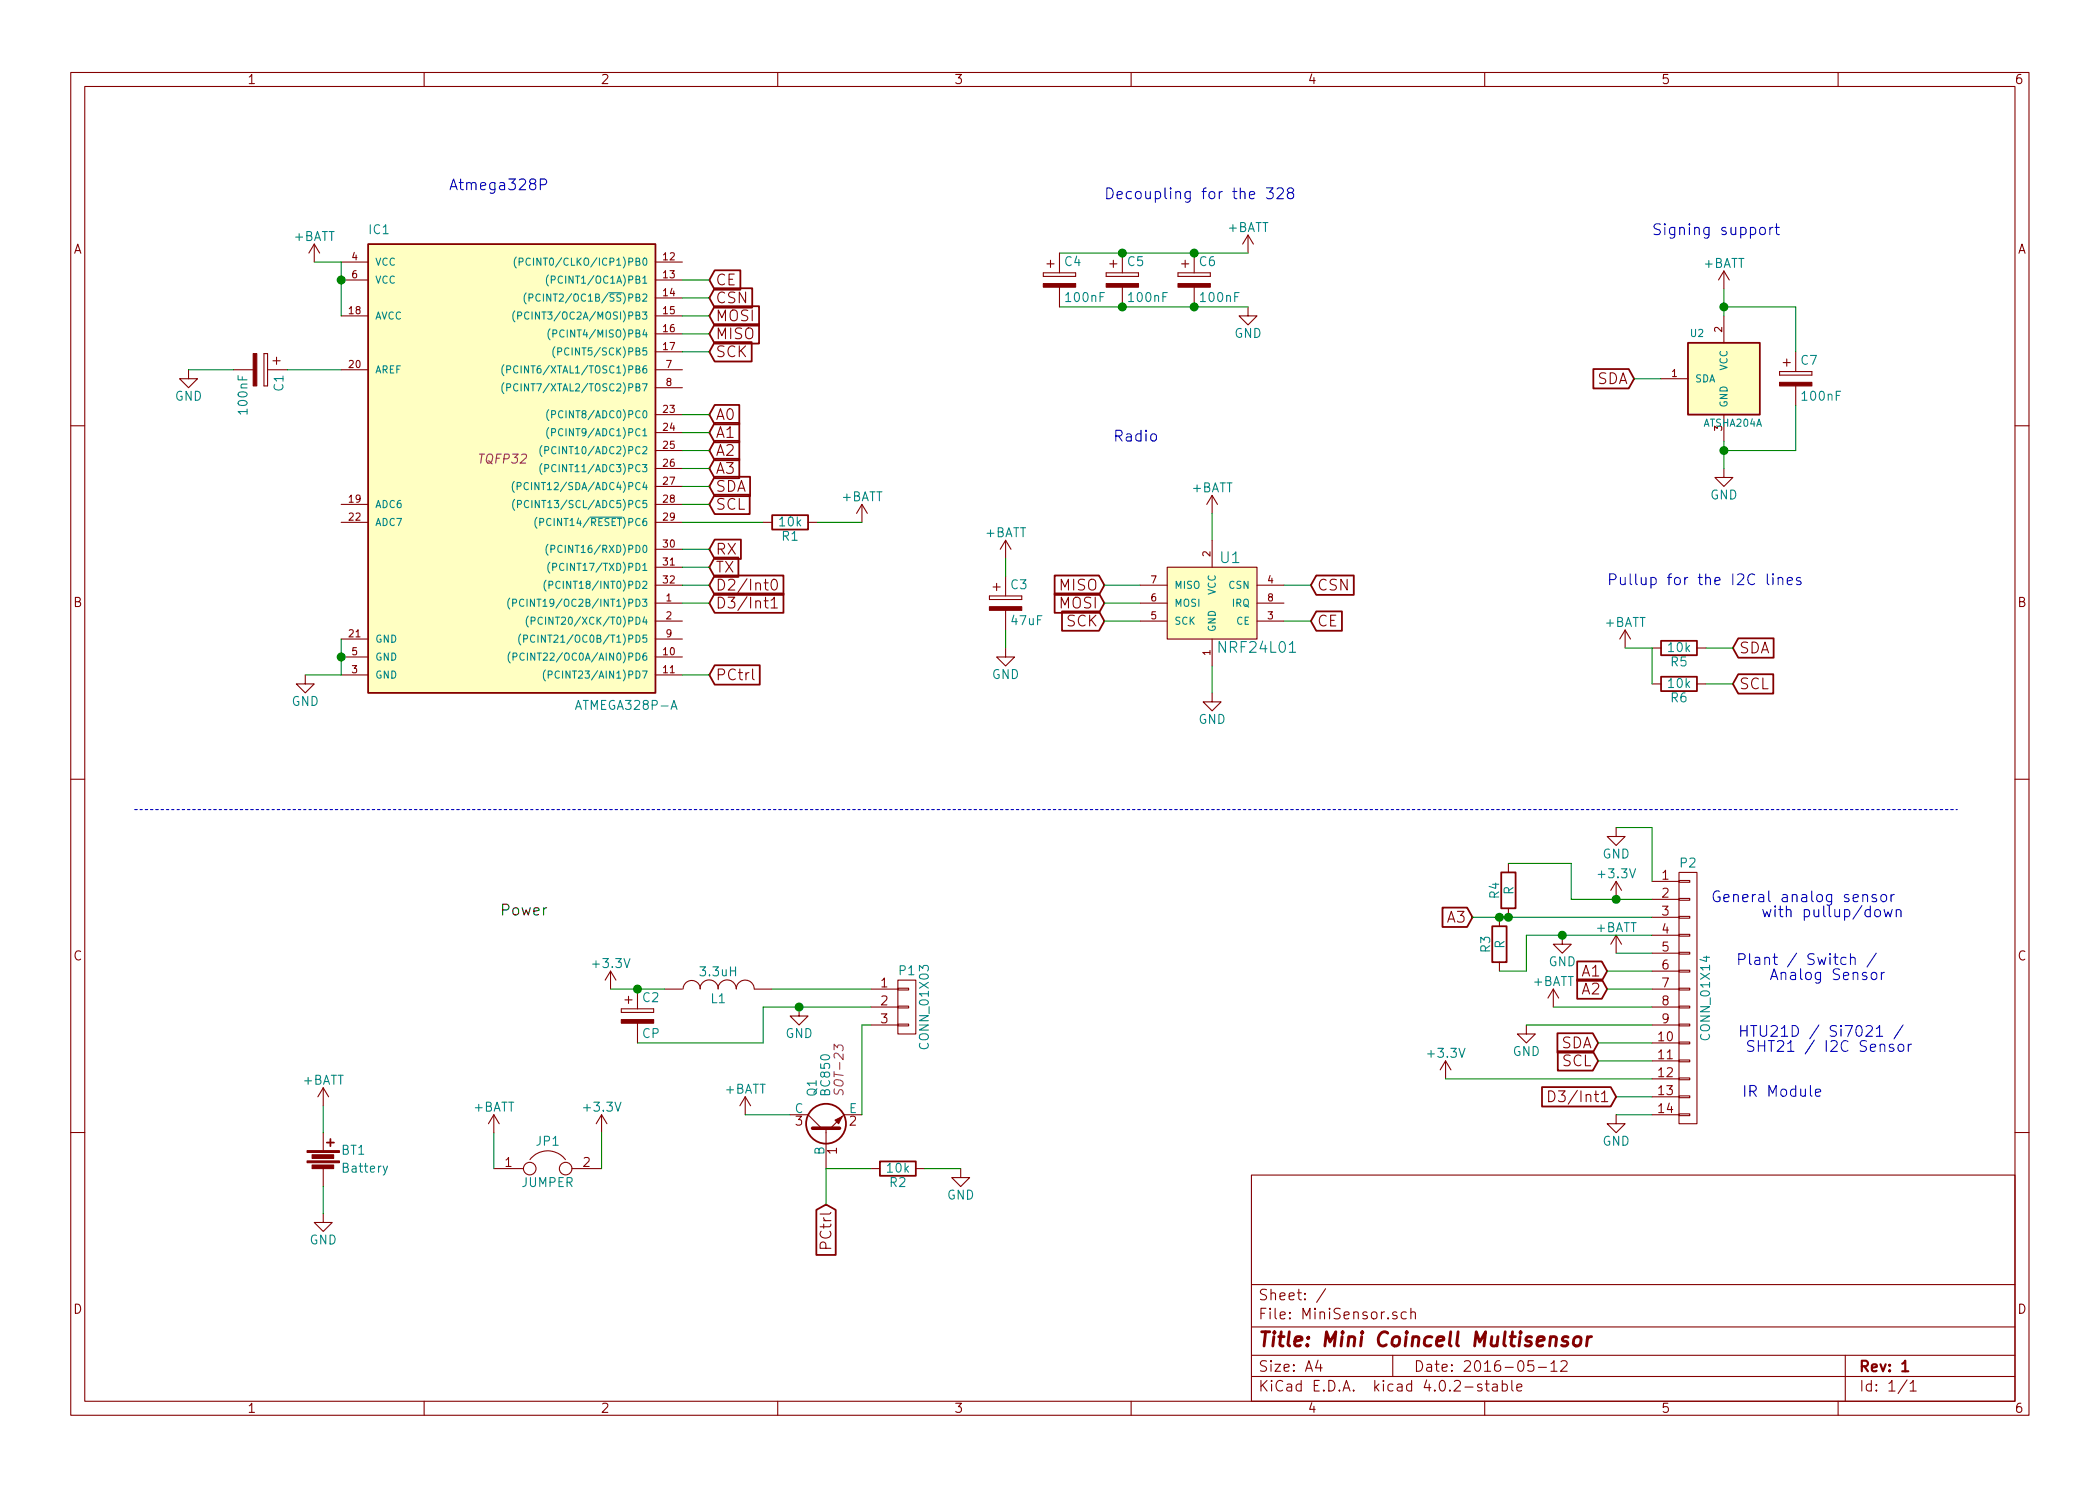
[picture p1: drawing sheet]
<svg xmlns="http://www.w3.org/2000/svg" width="297mm" height="210mm" viewBox="0 0 297 210" stroke-linecap="round" stroke-linejoin="round" font-family="sans-serif">
<g fill="none" stroke="#840000" stroke-width=".15">
<path d="M10 10.3h277v189.9h-277zM12 12.2h273v186.1h-273zM60 10.3v1.9M110 10.3v1.9M160 10.3v1.9M210 10.3v1.9M260 10.3v1.9M44.4 34.5l-.7 1.3M44.4 34.5v2.6M44.4 34.5l.8 1.3M48.3 37.1h3.8M48.3 39.6h3.8"/>
<path d="M92.7 37.1h3.8M92.7 39.6h3.8M147.6 38.6v.5zM147.6 39.1h4.5zM147.6 38.6h4.5zM148.1 37.3h1M148.6 36.8v1M149.9 35.8v2.8M152.1 38.6v.5zM156.5 38.6v.5zM156.5 39.1h4.5zM156.5 38.6h4.5z"/>
<path d="M157 37.3h1M157.5 36.8v1M158.7 35.8v2.8M161 38.6v.5zM166.6 38.6v.5zM166.6 39.1h4.6zM166.6 38.6h4.6zM167.1 37.3h1M167.6 36.8v1M168.9 35.8v2.8M171.2 38.6v.5zM176.5 33.3l-.7 1.2"/>
<path d="M176.5 33.3v2.5M176.5 33.3l.8 1.2M243.8 38.3v2.6M243.8 38.3l-.7 1.3M243.8 38.3l.8 1.3M26.7 52.3v1.3h1.2l-1.2 1.3-1.3-1.3h1.3M33 52.3h2.8M37.3 50h.5zM37.3 50v4.6zM37.3 54.6h.5zM37.8 50v4.6zM37.8 52.3h2.8"/>
<path d="M38.6 51h1M39.1 50.5v1.1M48.3 52.3h3.8M48.3 44.7h3.8M92.7 52.3h3.8M92.7 54.9h3.8M92.7 58.7h3.8M92.7 42.2h3.8M92.7 44.7h3.8M92.7 47.2h3.8M92.7 49.8h3.8M149.9 40.6v2.8"/>
<path d="M158.7 40.6v2.8M168.9 40.6v2.8M176.5 43.4v1.3h1.3l-1.3 1.3-1.2-1.3h1.2M234.9 53.6h3.9M243.8 44.7v3.8M243.8 58.7v3.8M251.7 52.6v.5zM251.7 53.1h4.6zM251.7 52.6h4.6zM252.2 51.3h1M252.7 50.8v1M254 49.8v2.8"/>
<path d="M254 54.6v2.8M256.3 52.6v.5zM10 60.2h2M48.3 73.9h3.8M48.3 71.4h3.8M92.7 77.7h3.8M92.7 73.9h3.8M92.7 61.2h3.8M92.7 63.7h3.8M92.7 66.3h3.8M92.7 68.8h3.8M92.7 71.4h3.8"/>
<path d="M107.9 73.9h1.3M114.3 73.9h1.3M121.9 71.4l-.7 1.2M121.9 71.4v2.5M121.9 71.4l.8 1.2M142.2 76.4v2.6M142.2 76.4l-.7 1.3M142.2 76.4l.8 1.3M171.4 70.1v2.5M171.4 76.4v3.9M171.4 70.1l-.7 1.3M171.4 70.1l.8 1.3"/>
<path d="M243.8 66.3v1.3h1.3l-1.3 1.2-1.2-1.2h1.2M285 60.2h2M43.2 95.5v1.3h1.2l-1.2 1.2-1.3-1.2h1.3M48.3 95.5h3.8M48.3 93h3.8M48.3 90.4h3.8M92.7 85.3h3.8M92.7 87.9h3.8M92.7 95.5h3.8M92.7 93h3.8M92.7 90.4h3.8M92.7 80.3h3.8"/>
<path d="M92.7 82.8h3.8M106.5 94.7v1.3l.2 .2M108.1 85h.6M108.3 84.5v1.3l.1 .1 .3 .1M109.1 84.9l.4-.4v1.5M109.1 86h.9M109.2 82.1a.36 .36 0 0 1 .4-.1 .36 .36 0 0 1 .3 .3 .77 .77 0 0 1-.5 1.2 .89 .89 0 0 1-.2-1.4zM140 84.3v.5zM140 84.8h4.5zM140 84.3h4.5zM140.5 83.1h1M141 82.5v1.1"/>
<path d="M142.2 91.7v1.3h1.3l-1.3 1.2-1.2-1.2h1.2M142.2 81.5v2.8M142.2 86.4v2.7M144.5 84.3v.5zM161.3 85.3h3.8M161.3 87.9h3.8M161.3 82.8h3.8M165.1 80.3h12.7v10.1h-12.7zM171.4 98v1.3h1.3l-1.3 1.3-1.2-1.3h1.2M171.4 90.4v3.8M177.8 85.3h3.8M177.8 87.9h3.8"/>
<path d="M177.8 82.8h3.8M229.9 89.1l-.8 1.3M229.9 89.1v2.6M229.9 89.1l.7 1.3M233.7 91.7h1.2M233.7 96.8h1.2M240 91.7h1.3M240 96.8h1.3M10 110.3h2M228.6 117.1v1.3h1.3l-1.3 1.2-1.3-1.2h1.3M285 110.3h2M86.4 137.4l-.8 1.3"/>
<path d="M86.4 137.4v2.5M86.4 137.4l.7 1.3M90.2 139.9v2.8M94 139.9h2.5M96.6 139.9a1.22 1.22 0 0 1 1.2-1.2 1.22 1.22 0 0 1 1.3 1.2M99 139.9a1.3 1.3 0 0 1 1.3-1.2 1.3 1.3 0 0 1 1.3 1.2M101.5 139.9a1.3 1.3 0 0 1 1.3-1.2 1.3 1.3 0 0 1 1.3 1.2 1.27 1.27 0 0 1 1.3-1.2 1.27 1.27 0 0 1 1.3 1.2M106.7 139.9h2.5M123.2 139.9h3.8M127 139.8h1.5v.3h-1.5zM127 138.7h2.5v7.6h-2.5zM212.1 129.8v1.3"/>
<path d="M212.1 136.1v1.3M213.4 122.2v1.2M213.4 128.5v1.3M219.7 139.9l-.8 1.3M219.7 139.9v2.6M219.7 139.9l.8 1.3M221 132.3v1.3h1.2l-1.2 1.3-1.3-1.3h1.3M228.6 132.3l-.8 1.3M228.6 124.7v2.5M228.6 132.3v2.6M228.6 132.3l.8 1.3M228.6 124.7l-.8 1.3"/>
<path d="M228.6 124.7l.8 1.3M233.7 139.9h3.8M233.7 124.7h3.8M233.7 127.2h3.8M233.7 129.8h3.8M233.7 132.3h3.8M233.7 134.9h3.8M233.7 137.4h3.8M237.5 139.8h1.5v.3h-1.5zM237.5 137.3h1.5v.2h-1.5zM237.5 134.7h1.5v.3h-1.5zM237.5 132.2h1.5v.3h-1.5z"/>
<path d="M237.5 129.7h1.5v.2h-1.5zM237.5 127.1h1.5v.3h-1.5zM237.5 124.6h1.5v.2h-1.5zM237.5 123.4h2.5v35.6h-2.5zM45.7 153.9v2.6M45.7 153.9l-.7 1.3M45.7 153.9l.8 1.3M69.8 157.7l-.7 1.3M69.8 157.7v2.6M69.8 157.7l.8 1.3M85.1 157.7l-.8 1.3M85.1 157.7v2.6"/>
<path d="M85.1 157.7l.8 1.3M87.9 142.7v.6zM87.9 143.3h4.6zM87.9 142.7h4.6zM88.4 141.5h1M88.9 141v1M90.2 144.8v2.8M92.5 142.7v.6zM105.4 155.2l-.8 1.3M105.4 155.2v2.5M105.4 155.2l.8 1.3M111.8 157.7h2.5l1.9 1.9"/>
<path d="M113 142.5v1.3h1.3l-1.3 1.2-1.2-1.2h1.2M116.8 159.6v5.7M121.9 157.7h-2.5l-1.9 1.9M123.2 142.5h3.8M123.2 145h3.8M127 144.9h1.5v.3h-1.5zM127 142.4h1.5v.2h-1.5zM204.5 150.1l-.8 1.3M204.5 150.1v2.5M204.5 150.1l.7 1.3M215.9 145v1.3h1.3l-1.3 1.3-1.3-1.3h1.3M219 154.4a.77 .77 0 0 1 .9 .7 .77 .77 0 0 1-.9 .8z"/>
<path d="M228.6 157.7v1.3h1.3l-1.3 1.3-1.3-1.3h1.3M233.7 157.7h3.8M233.7 142.5h3.8M233.7 145h3.8M233.7 147.6h3.8M233.7 150.1h3.8M233.7 152.6h3.8M233.7 155.2h3.8M237.5 157.6h1.5v.3h-1.5zM237.5 155.1h1.5v.2h-1.5zM237.5 152.5h1.5v.3h-1.5zM237.5 150h1.5v.2h-1.5z"/>
<path d="M237.5 147.4h1.5v.3h-1.5zM237.5 144.9h1.5v.3h-1.5zM237.5 142.4h1.5v.2h-1.5zM10 160.2h2M45.7 171.7v1.3h1.3l-1.3 1.2-1.3-1.2h1.3M45.7 160.3v2.5M45.7 165.3v2.6M69.8 165.3h4.2M75 164.1a3.2 3.2 0 0 1 5 0M80.9 165.3h4.2M123.2 165.3h1.3M129.5 165.3h1.3"/>
<path d="M135.9 165.3v1.3h1.3l-1.3 1.3-1.3-1.3h1.3M177 166.3h108v32h-108zM285 160.2h2M60 198.3v1.9M110 198.3v1.9M160 198.3v1.9M177 194.8h108M177 191.8h108M177 187.8h108M177 181.8h108M186.4 192.5l-.3 1h.9M186.8 193v1"/>
<path d="M187.5 182.3l-1.3 2M197 191.8v3M197.6 185.7a.37 .37 0 0 0-.6 .1v.1a.54 .54 0 0 0 .6 .3v.1v.2l-.2 .1-.4-.1M198.9 185.7l-.4-.1-.3 .3 .1 .6 .2 .1 .4-.1M199.6 185.7a.38 .38 0 0 1 .6 .1v.8M199.6 185.1v1.5M209.6 195.9a.37 .37 0 0 0-.6 .1v.1a.54 .54 0 0 0 .6 .3l.1 .1-.1 .2-.2 .1-.4-.1M210 198.3v1.9M210.1 195.8h.5M210.3 195.3v1.3l.2 .2h.1M211.2 195.9l.1-.1 .4 .1 .1 .9M211.8 196.2l-.5 .1-.2 .2 .1 .2 .1 .1 .5-.1"/>
<path d="M212.5 195.9a.48 .48 0 0 1 .6 .1l.1 .1-.1 .6a.48 .48 0 0 1-.6 0M212.5 195.3v1.5M213.8 195.3v1.3l.2 .2M214.6 196.3l.7-.1-.1-.3-.4-.1-.2 .2v.7l.2 .1 .4-.1M216.9 192.5h-.7l-.1 .7a.62 .62 0 0 1 .7 0l.2 .2-.1 .5-.2 .1h-.4l-.2-.1M217.6 193.5h1.1M219.4 193l.4-.5v1.5M219.4 194h.8M220.8 192.7l.2-.2 .5 .1a.37 .37 0 0 1 .1 .6l-.9 .8h1M260 198.3v1.9M261 191.8v6.5M269.7 195.2l-1.2 2"/>
<path d="M270.2 195.8l.4-.5v1.5M270.2 196.8h.8"/>
<circle cx="74.9" cy="165.3" r=".89"/>
<circle cx="80" cy="165.3" r=".89"/>
</g>
<path d="M269.1 194h.8" fill="none" stroke="#840000" stroke-width=".3"/>
<path d="M221.8 189.2l-.5-.1-.2 .1-.1 .3 .2 .3 .5 .1 .1 .3-.2 .1-.1 .1-.6-.1M222.7 189.3a.51 .51 0 0 1 .6-.2 .51 .51 0 0 1 .3 .4v.6a.54 .54 0 0 1-.5 .4 .54 .54 0 0 1-.6-.4zM224.6 189.1l-.2 1.3M225.1 189.1a.54 .54 0 0 0-.6 .4" fill="none" stroke="#840000" stroke-width=".41"/>
<g fill="#ffffc2" stroke="#ffffc2" stroke-width=".14">
<path d="M52.1 34.5h40.6v63.5h-40.6z"/>
<path d="M165.1 80.3h12.7v10.1h-12.7z"/>
<path d="M238.8 48.5h10.1v10.2h-10.1z"/>
</g>
<g fill="none" stroke="#840000" stroke-width=".25">
<path d="M52.1 34.5h40.6v63.5h-40.6zM101.1 38.2h3.6v2.8h-3.6l-.8-1.4zM101.1 43.3h6.3v2.8h-6.3l-.8-1.4zM101.1 45.9h6.3v2.7h-6.3l-.8-1.4zM101.1 48.4h5.2v2.7h-5.2l-.8-1.3zM101.1 57.3h3.5v2.7h-3.5l-.8-1.3zM101.1 59.8h3.5v2.8h-3.5l-.8-1.4zM101.1 40.8h5.3v2.7h-5.3l-.8-1.3zM225.4 52.2h5l.7 1.4-.7 1.4h-5zM238.8 48.5h10.1v10.2h-10.1zM101.1 76.3h3.7v2.8h-3.7l-.8-1.4zM101.1 78.9h3.3v2.7h-3.3l-.8-1.3z"/>
<path d="M101.1 70h4.9v2.7h-4.9l-.8-1.3zM101.1 67.5h5v2.7h-5l-.8-1.4zM101.1 62.4h3.5v2.7h-3.5l-.8-1.4zM101.1 64.9h3.5v2.8h-3.5l-.8-1.4zM109.2 72.9h5.1v2h-5.1zM101.1 94.1h6.4v2.8h-6.4l-.8-1.4zM101.1 84h9.7v2.7h-9.7l-.8-1.4zM101.1 81.4h9.7v2.8h-9.7l-.8-1.4zM149.2 84h6.2l.8 1.3-.8 1.4h-6.2zM149.2 81.4h6.2l.8 1.4-.8 1.4h-6.2zM150.2 86.5h5.2l.8 1.4-.8 1.3h-5.2zM186.2 81.4h5.3v2.8h-5.3l-.8-1.4z"/>
<path d="M186.2 86.5h3.6v2.7h-3.6l-.8-1.3zM234.9 90.7h5.1v2h-5.1zM234.9 95.8h5.1v2h-5.1zM245.9 90.3h5v2.8h-5l-.8-1.4zM245.9 95.4h4.9v2.7h-4.9l-.8-1.3zM204 128.4h3.5l.8 1.4-.8 1.4h-3.5zM211.1 131.1h2v5h-2zM212.3 123.4h2.1v5.1h-2.1zM223.1 136h3.5l.7 1.4-.7 1.4h-3.5zM223.1 138.6h3.5l.7 1.3-.7 1.4h-3.5zM218.1 153.8h9.7l.8 1.4-.8 1.4h-9.7zM220.3 146.2h5l.8 1.4-.8 1.3h-5z"/>
<path d="M220.3 148.7h5l.8 1.4-.8 1.4h-5zM46.2 161.7h1M46.7 161.2v1M115.5 171.2l1.3-.8 1.4 .8v6.4h-2.7zM124.5 164.3h5v2.1h-5z"/>
<circle cx="116.8" cy="159" r="2.82"/>
</g>
<g fill="none" stroke="#008484" stroke-width=".15">
<path d="M73 36.4a1.2 1.2 0 0 0 0 1.5M73.4 37.1l.5-.1 .1-.2-.1-.2-.5-.1v1M75 36.6a.4 .4 0 0 0-.5 0 .4 .4 0 0 0-.1 .5 .37 .37 0 0 0 .2 .4 .37 .37 0 0 0 .4-.1M77.6 38.9a1.2 1.2 0 0 0 0 1.6M78 39.6l.5-.1v-.1v-.3h-.5v1M71.3 51.6a1.2 1.2 0 0 0 0 1.6M71.3 54.1a1.2 1.2 0 0 0 0 1.6M71.7 52.3l.5-.1v-.1v-.3h-.5v1M71.7 54.8h.5v-.2v-.2l-.5-.1v1M72.8 44a1.2 1.2 0 0 0 0 1.5M73.2 44.7l.5-.1 .1-.1-.1-.3-.5-.1v1.1M74.4 41.4a1.2 1.2 0 0 0 0 1.6"/>
<path d="M74.8 44.2a.4 .4 0 0 0-.5 0 .4 .4 0 0 0-.1 .5 .37 .37 0 0 0 .2 .4 .37 .37 0 0 0 .4 0M74.8 42.1h.5l.1-.2-.1-.2-.5-.1v1M76.4 41.7a.4 .4 0 0 0-.5 0 .4 .4 0 0 0-.1 .5 .37 .37 0 0 0 .2 .4 .37 .37 0 0 0 .4-.1M77.6 58a1.2 1.2 0 0 0 0 1.5M77.8 46.5a1.2 1.2 0 0 0 0 1.6M78 58.6h.5l.1-.2-.1-.2-.5-.1v1M78.2 47.2h.5l.1-.2-.1-.3h-.5v1M78.5 49.1a1.2 1.2 0 0 0 0 1.5M78.9 49.8l.5-.1 .1-.2-.1-.2-.5-.1v1M72.7 68.1a1.2 1.2 0 0 0 0 1.6M72.8 70.7a1.2 1.2 0 0 0 0 1.5M73.2 68.8h.4l.1-.2-.1-.3h-.4v1"/>
<path d="M73.2 71.3h.5l.1-.2-.1-.2-.5-.1v1M74.7 68.4a.4 .4 0 0 0-.5 0 .4 .4 0 0 0-.1 .5 .37 .37 0 0 0 .2 .3 .37 .37 0 0 0 .4 0M74.8 70.9a.4 .4 0 0 0-.5 0 .4 .4 0 0 0-.1 .5 .37 .37 0 0 0 .2 .4 .37 .37 0 0 0 .4-.1M75.9 73.2a1.2 1.2 0 0 0 0 1.5M76.4 73.9l.4-.1 .1-.1-.1-.3-.4-.1v1.1M76.7 63a1.2 1.2 0 0 0 0 1.6M76.7 65.6a1.2 1.2 0 0 0 0 1.5M77.1 63.7h.4l.1-.2-.1-.3h-.4v1M77.1 66.3l.4-.1 .1-.1-.1-.3-.4-.1v1M77.5 77a1.2 1.2 0 0 0 0 1.6M77.6 60.5a1.2 1.2 0 0 0 0 1.5M77.8 79.5a1.2 1.2 0 0 0 0 1.6"/>
<path d="M77.9 77.7l.5-.1 .1-.1-.1-.3h-.5v1M78 61.2l.5-.1 .1-.1-.1-.3-.5-.1v1.1M83.4 73.2h4.6M72.1 84.6a1.2 1.2 0 0 0 0 1.6M72.2 92.2a1.2 1.2 0 0 0 0 1.6M72.5 85.3h.5l.1-.2-.1-.3h-.5v1M72.6 92.9h.5v-.2v-.2l-.5-.1v1M73.7 89.7a1.2 1.2 0 0 0 0 1.6M74.1 90.4l.4-.1 .1-.1-.1-.3h-.4v1M74.1 84.9a.4 .4 0 0 0-.5 0 .4 .4 0 0 0-.1 .5 .37 .37 0 0 0 .2 .3 .37 .37 0 0 0 .4 0M74.1 92.5a.4 .4 0 0 0-.5 0 .4 .4 0 0 0-.1 .5 .37 .37 0 0 0 .2 .4 .37 .37 0 0 0 .4-.1M74.7 87.2a1.2 1.2 0 0 0 0 1.5"/>
<path d="M75.1 87.9l.5-.1 .1-.2-.1-.2-.5-.1v1M75.6 90a.4 .4 0 0 0-.5 0 .4 .4 0 0 0-.1 .4 .37 .37 0 0 0 .2 .4 .37 .37 0 0 0 .4 0M76.7 87.4a.4 .4 0 0 0-.5 0 .4 .4 0 0 0-.1 .5 .37 .37 0 0 0 .2 .4 .37 .37 0 0 0 .4-.1M77.1 94.8a1.2 1.2 0 0 0 0 1.5M77.2 82.1a1.2 1.2 0 0 0 0 1.5M77.5 95.5l.5-.1 .1-.1-.1-.3-.5-.1v1.1M77.6 82.8l.5-.1 .1-.1-.1-.3-.5-.1v1.1M78.2 80.2h.5v-.2v-.2l-.5-.1v1M182.4 92.3h.9M94.9 100.4l.4-1.3 .5 1.3M54.8 165l-.4 1.2-.2 .1"/>
</g>
<g fill="#840000" stroke="#840000" stroke-width=".15">
<path d="M35.8 50h.5v4.6h-.5z"/>
<path d="M156.5 40.1h4.5v.5h-4.5z"/>
<path d="M166.6 40.1h4.6v.5h-4.6z"/>
<path d="M43.4 164.3h4.6v.2h-4.6z"/>
<path d="M43.4 162.8h4.6v.3h-4.6z"/>
<path d="M44.1 164.8h3.1v.5h-3.1z"/>
<path d="M44.1 163.4h3.1v.5h-3.1z"/>
<path d="M118.1 158.5l1-.5-.5 1z"/>
<path d="M251.7 54.1h4.6v.5h-4.6z"/>
<path d="M147.6 40.1h4.5v.5h-4.5z"/>
<path d="M140 85.8h4.5v.6h-4.5z"/>
<path d="M87.9 144.3h4.6v.5h-4.6z"/>
</g>
<path d="M114.9 159.6h3.8" fill="none" stroke="#840000" stroke-width=".51"/>
<g fill="none" stroke="#0000c2" stroke-width=".15">
<path d="M76.4 26.1h.6a.42 .42 0 0 0 .3-.4 .42 .42 0 0 0-.3-.4h-.6v1.5M179.1 26.6h1l-.5 .6a.44 .44 0 0 1 .5 .3v.3l-.2 .2-.6 .1-.2-.1M180.6 26.7l.3-.1h.3l.3 .1v.3v.2l-.9 .9h.9M182.4 27.2l-.3-.3 .1-.2a.48 .48 0 0 1 .7 0l.1 .2-.3 .3a.47 .47 0 0 0-.6 .3v.3a.48 .48 0 0 0 .4 .3 .48 .48 0 0 0 .5-.3v-.3l-.3-.3M249 32.3a.42 .42 0 0 1 .4-.1 .42 .42 0 0 1 .3 .3v.4a.43 .43 0 0 1-.4 .3 .43 .43 0 0 1-.4-.3zM250.3 32.2v1M250.8 32.2l-.3 .1-.2 .2M251.1 32.2h.6M251.3 31.7v1.3l.1 .1 .3 .1M250 81.2v1.3l.2 .2M250.8 81.2l-.1 .1 .1 .1 .1-.1-.1-.1v.2M250.8 81.7v1"/>
<path d="M251.5 81.9a.38 .38 0 0 1 .7 0v.8M251.5 81.7v1M252.8 82.2l.7-.1v-.3l-.5-.1-.2 .2 .1 .7 .1 .1 .5-.1M254.7 81.8l-.4-.1-.2 .2 .1 .2 .5 .2 .1 .1-.1 .2-.1 .1-.5-.1M243.2 126.1a.75 .75 0 0 0-.9 .6 .75 .75 0 0 0 .5 .9l.5-.2v-.5h-.3M243.8 127.1l.8-.2-.1-.3h-.4l-.3 .2 .1 .7 .2 .1 .4-.1M245.9 135.8h.6a.42 .42 0 0 0 .3-.4 .42 .42 0 0 0-.3-.5h-.6v1.6M247.5 134.9v1.4l.2 .2M248.3 135.5h.1h.4l.1 1M248.9 135.8l-.5 .1a.3 .3 0 0 0-.2 .3 .3 .3 0 0 0 .2 .3l.5-.1M249.4 128.7l.2 1 .3-.7 .3 .7 .3-1M249.6 135.6a.38 .38 0 0 1 .7 .1v.8"/>
<path d="M249.6 135.5v1M250.4 138.6l.6-1.5 .5 1.5M250.6 138.2h.7M251.1 128.7v1M266.5 137.6l-.2 .1-.2 .2M268.2 128.8a.38 .38 0 0 1 .7 .1v.8M268.2 128.7v1M246.2 145.1v1.5M246.2 145.8h.9M246.8 153.6v1.5M247.1 145.1v1.5M247.6 145.1h.9"/>
<path d="M248.1 145.1v1.5M248.1 147.3a.62 .62 0 0 0-.8 .1 .36 .36 0 0 0 .2 .6 .53 .53 0 0 1 .6 .3l-.1 .3a.62 .62 0 0 1-.8 .1M248.7 147.2v1.6M248.7 148h.9M249 145.1v1.2a.48 .48 0 0 0 .4 .3 .48 .48 0 0 0 .5-.3v-1.2M249.6 147.2v1.6M250.1 147.2h.9M250.5 145.3l.2-.2h.4l.2 .2 .1 .2-.1 .3-.8 .8h.9"/>
</g>
<g fill="none" stroke="#008400" stroke-width=".15">
<path d="M44.4 37.1h3.9v7.6M96.5 39.6h3.8M149.9 35.8h26.6M26.7 52.3h6.3M40.6 52.3h7.7M96.5 49.8h3.8M96.5 47.2h3.8M96.5 44.7h3.8M96.5 58.7h3.8M96.5 42.2h3.8M149.9 43.4h26.6M231.1 53.6h3.8"/>
<path d="M243.8 43.4h10.2v6.4M243.8 40.9v3.8M254 57.4v6.3h-10.2M96.5 73.9h11.4M96.5 77.7h3.8M96.5 68.8h3.8M96.5 71.4h3.8M96.5 61.2h3.8M96.5 63.7h3.8M96.5 66.3h3.8M115.6 73.9h6.3M142.2 79v2.5"/>
<path d="M171.4 72.6v3.8M243.8 62.5v3.8M48.3 90.4v5.1h-5.1M96.5 95.5h3.8M96.5 80.3h3.8M96.5 82.8h3.8M96.5 85.3h3.8M142.2 89.1v2.6M156.2 82.8h5.1M156.2 85.3h5.1M156.2 87.9h5.1M171.4 94.2v3.8"/>
<path d="M181.6 82.8h3.8M181.6 87.9h3.8M229.9 91.7h3.8v5.1M241.3 91.7h3.8M241.3 96.8h3.8M228.6 117.1h5.1v7.6M86.4 139.9h7.6M109.2 139.9h14M208.3 129.8h25.4M213.4 122.2h8.8v5h11.5M227.3 139.9h6.4M227.3 137.4h6.4"/>
<path d="M228.6 134.9h5.1M233.7 132.3h-17.8v5.1h-3.8M45.7 156.5v3.8M105.4 157.7h6.4M123.2 142.5h-15.3v5.1h-17.7M123.2 145h-1.3v12.7M204.5 152.6h29.2M215.9 145h17.8M219.7 142.5h14M226.1 150.1h7.6M226.1 147.6h7.6M228.6 157.7h5.1"/>
<path d="M228.6 155.2h5.1M45.7 167.9v3.8M69.8 160.3v5M85.1 160.3v5M123.2 165.3h-6.4v5.1M130.8 165.3h5.1"/>
</g>
<g fill="#008400" stroke="#008400" stroke-width=".25">
<circle cx="48.3" cy="93" r=".51"/>
<circle cx="48.3" cy="39.6" r=".51"/>
<circle cx="168.9" cy="35.8" r=".51"/>
<circle cx="168.9" cy="43.4" r=".51"/>
<circle cx="212.1" cy="129.8" r=".51"/>
<circle cx="213.4" cy="129.8" r=".51"/>
<circle cx="221" cy="132.3" r=".51"/>
<circle cx="228.6" cy="127.2" r=".51"/>
<circle cx="243.8" cy="43.4" r=".51"/>
<circle cx="243.8" cy="63.7" r=".51"/>
<circle cx="158.8" cy="43.4" r=".51"/>
<circle cx="158.8" cy="35.8" r=".51"/>
<circle cx="90.2" cy="139.9" r=".51"/>
<circle cx="113" cy="142.5" r=".51"/>
</g>
<path d="M19 114.5h257.9" fill="none" stroke="#0000c2" stroke-width=".15" stroke-dasharray=".3 .4"/>
<text font-size="2.8" fill="#840000" x="178" y="190.5">Title: Mini Coincell Multisensor</text>
<g font-size="2.1" fill="#0000c2">
<text x="63.5" y="26.9">Atmega328P</text>
<text x="156.2" y="28.2">Decoupling for the 328</text>
<text x="233.7" y="33.3">Signing support</text>
<text x="157.5" y="62.5">Radio</text>
<text x="227.3" y="82.8">Pullup for the I2C lines</text>
<text x="245.8" y="127.7">General analog sensor</text>
<text x="251.9" y="129.8">with pullup/down</text>
<text x="251.1" y="136.5">Plant / Switch /</text>
<text x="251.7" y="138.7">Analog Sensor</text>
<text x="251.1" y="148.8">SHT21 / I2C Sensor</text>
<text x="252" y="146.7">HTU21D / Si7021 /</text>
<text x="247.7" y="155.2">IR Module</text>
</g>
<g font-size="2.1" fill="#840000">
<text x="101.2" y="40.4">CE</text>
<text x="101.2" y="45.5">MOSI</text>
<text x="101.2" y="42.9">CSN</text>
<text x="101.2" y="48">MISO</text>
<text x="101.2" y="50.5">SCK</text>
<text x="101.2" y="59.4">A0</text>
<text x="225.8" y="54.4">SDA</text>
<text x="101.2" y="62">A1</text>
<text x="101.2" y="64.5">A2</text>
<text x="101.2" y="69.6">SDA</text>
<text x="101.2" y="67.1">A3</text>
<text x="101.2" y="72.1">SCL</text>
<text x="101.2" y="78.5">RX</text>
<text x="101.2" y="81">TX</text>
<text x="101.2" y="83.6">D2/Int0</text>
<text x="149.9" y="83.6">MISO</text>
<text x="186.3" y="83.6">CSN</text>
<text x="101.2" y="86.1">D3/Int1</text>
<text x="149.9" y="86.1">MOSI</text>
<text x="150.8" y="88.6">SCK</text>
<text x="186.3" y="88.6">CE</text>
<text x="246" y="92.5">SDA</text>
<text x="101.2" y="96.3">PCtrl</text>
<text x="246" y="97.5">SCL</text>
<text x="204.6" y="130.6">A3</text>
<text x="223.7" y="138.2">A1</text>
<text x="223.7" y="140.7">A2</text>
<text x="220.7" y="148.3">SDA</text>
<text x="220.6" y="156">D3/Int1</text>
<text x="220.9" y="150.9">SCL</text>
<text x="117.6" y="176.4" transform="rotate(-90 117.6 176.4)">PCtrl</text>
<text x="178" y="184">Sheet: /</text>
<text x="178" y="186.7">File: MiniSensor.sch</text>
<text x="178" y="196.9">KiCad E.D.A. kicad 4.0.2-stable</text>
<text x="178" y="194.1">Size: A4</text>
<text x="200" y="194.1">Date: 2016-05-12</text>
<text x="263" y="194.1">Rev: 1</text>
<text x="263" y="196.9">Id: 1/1</text>
</g>
<g font-size="2.1" fill="#008484">
<text x="172.6" y="79.7">U1</text>
<text x="172.6" y="92.4">NRF24L01</text>
</g>
<text font-size="2.1" x="71.1" y="129.5">Power</text>
<g font-size="1.8" fill="#840000">
<text x="35" y="11.9">1</text>
<text x="85" y="11.9">2</text>
<text x="135" y="11.9">3</text>
<text x="185" y="11.9">4</text>
<text x="235" y="11.9">5</text>
<text x="285" y="11.9">6</text>
<text x="10.4" y="35.9">A</text>
<text x="285.4" y="35.9">A</text>
<text x="10.4" y="85.9">B</text>
<text x="285.4" y="85.9">B</text>
<text x="235.1" y="124.5">1</text>
<text x="235.1" y="127">2</text>
<text x="235.1" y="129.5">3</text>
<text x="10.4" y="135.9">C</text>
<text x="235.1" y="132.1">4</text>
<text x="235.1" y="134.6">5</text>
<text x="235.1" y="137.2">6</text>
<text x="285.4" y="135.9">C</text>
<text x="124.6" y="139.7">1</text>
<text x="124.6" y="142.2">2</text>
<text x="235.1" y="139.7">7</text>
<text x="235.1" y="142.2">8</text>
<text x="124.6" y="144.8">3</text>
<text x="234.6" y="147.3">10</text>
<text x="234.6" y="149.9">11</text>
<text x="235.1" y="144.8">9</text>
<text x="234.6" y="152.4">12</text>
<text x="234.6" y="154.9">13</text>
<text x="112.5" y="159.3">3</text>
<text x="120.2" y="159.3">2</text>
<text x="234.6" y="157.5">14</text>
<text x="71.5" y="165.1">1</text>
<text x="82.5" y="165.1">2</text>
<text x="118.4" y="163.3" transform="rotate(-90 118.4 163.3)">1</text>
<text x="10.4" y="185.9">D</text>
<text x="285.4" y="185.9">D</text>
<text x="35" y="199.9">1</text>
<text x="85" y="199.9">2</text>
<text x="135" y="199.9">3</text>
<text x="185" y="199.9">4</text>
<text x="235" y="199.9">5</text>
<text x="285" y="199.9">6</text>
</g>
<g font-size="1.8" fill="#008484">
<text x="41.6" y="34.1">+BATT</text>
<text x="52.2" y="33.1">IC1</text>
<text x="173.7" y="32.8">+BATT</text>
<text x="150.6" y="37.6">C4</text>
<text x="159.5" y="37.6">C5</text>
<text x="169.7" y="37.6">C6</text>
<text x="241" y="37.9">+BATT</text>
<text x="150.9" y="42.7">100nF</text>
<text x="159.8" y="42.7">100nF</text>
<text x="170" y="42.7">100nF</text>
<text x="174.6" y="47.8">GND</text>
<text x="254.8" y="51.6">C7</text>
<text x="24.7" y="56.7">GND</text>
<text x="35" y="58.4" transform="rotate(-90 35 58.4)">100nF</text>
<text x="40.1" y="55.3" transform="rotate(-90 40.1 55.3)">C1</text>
<text x="255" y="56.7">100nF</text>
<text x="119" y="70.9">+BATT</text>
<text x="168.6" y="69.6">+BATT</text>
<text x="241.9" y="70.7">GND</text>
<text x="110.3" y="74.5">10k</text>
<text x="110.6" y="76.5">R1</text>
<text x="139.4" y="76">+BATT</text>
<text x="143" y="83.4">C3</text>
<text x="143.2" y="88.4">47uF</text>
<text x="227" y="88.7">+BATT</text>
<text x="236" y="92.2">10k</text>
<text x="236.4" y="94.3">R5</text>
<text x="41.2" y="99.9">GND</text>
<text x="81.7" y="100.4">ATMEGA328P-A</text>
<text x="140.3" y="96.1">GND</text>
<text x="236" y="97.3">10k</text>
<text x="236.4" y="99.4">R6</text>
<text x="169.5" y="102.4">GND</text>
<text x="226.3" y="124.3">+3.3V</text>
<text x="226.6" y="121.5">GND</text>
<text x="237.7" y="122.7">P2</text>
<text x="212" y="127.1" transform="rotate(-90 212 127.1)">R4</text>
<text x="214.1" y="126.6" transform="rotate(-90 214.1 126.6)">R</text>
<text x="225.7" y="131.9">+BATT</text>
<text x="84" y="137">+3.3V</text>
<text x="127.2" y="138">P1</text>
<text x="210.8" y="134.7" transform="rotate(-90 210.8 134.7)">R3</text>
<text x="212.8" y="134.2" transform="rotate(-90 212.8 134.2)">R</text>
<text x="219" y="136.7">GND</text>
<text x="90.9" y="141.8">C2</text>
<text x="99.2" y="138.1">3.3uH</text>
<text x="100.6" y="141.9">L1</text>
<text x="216.8" y="139.5">+BATT</text>
<text x="90.9" y="146.9">CP</text>
<text x="111.1" y="146.9">GND</text>
<text x="131.4" y="148.1" transform="rotate(-90 131.4 148.1)">CONN_01X03</text>
<text x="202.1" y="149.7">+3.3V</text>
<text x="213.9" y="149.4">GND</text>
<text x="241.9" y="146.9" transform="rotate(-90 241.9 146.9)">CONN_01X14</text>
<text x="42.8" y="153.5">+BATT</text>
<text x="102.5" y="154.7">+BATT</text>
<text x="115.5" y="155.1" transform="rotate(-90 115.5 155.1)">Q1</text>
<text x="67" y="157.3">+BATT</text>
<text x="82.8" y="157.3">+3.3V</text>
<text x="112.4" y="157.5">C</text>
<text x="120.1" y="157.5">E</text>
<text x="48.3" y="163.4">BT1</text>
<text x="48.6" y="165.9">Battery</text>
<text x="73.8" y="167.9">JUMPER</text>
<text x="75.9" y="162.1">JP1</text>
<text x="116.6" y="163.4" transform="rotate(-90 116.6 163.4)">B</text>
<text x="125.5" y="165.9">10k</text>
<text x="125.9" y="167.9">R2</text>
<text x="226.6" y="162.1">GND</text>
<text x="133.9" y="169.7">GND</text>
<text x="43.8" y="176.1">GND</text>
</g>
<g font-size="1.8" fill="#840084">
<text x="67.8" y="65.6">TQFP32</text>
<text x="117.4" y="154.8" transform="rotate(-90 117.4 154.8)">BC850</text>
<text x="119.3" y="154.5" transform="rotate(-90 119.3 154.5)">SOT-23</text>
</g>
<g font-size="1.4" fill="#840000">
<text x="49.8" y="36.8">4</text>
<text x="49.8" y="39.4">6</text>
<text x="93.8" y="36.8">12</text>
<text x="93.8" y="39.4">13</text>
<text x="93.8" y="41.9">14</text>
<text x="49.4" y="44.4">18</text>
<text x="93.8" y="44.4">15</text>
<text x="93.8" y="47">16</text>
<text x="243.6" y="47" transform="rotate(-90 243.6 47)">2</text>
<text x="49.4" y="52.1">20</text>
<text x="93.8" y="49.5">17</text>
<text x="94.2" y="52.1">7</text>
<text x="236.5" y="53.3">1</text>
<text x="93.8" y="58.4">23</text>
<text x="94.2" y="54.6">8</text>
<text x="93.8" y="61">24</text>
<text x="93.8" y="63.5">25</text>
<text x="243.6" y="61" transform="rotate(-90 243.6 61)">3</text>
<text x="49.4" y="71.1">19</text>
<text x="93.8" y="66">26</text>
<text x="93.8" y="68.6">27</text>
<text x="93.8" y="71.1">28</text>
<text x="49.4" y="73.7">22</text>
<text x="93.8" y="77.5">30</text>
<text x="93.8" y="73.7">29</text>
<text x="93.8" y="80">31</text>
<text x="93.8" y="82.5">32</text>
<text x="162.8" y="82.5">7</text>
<text x="171.2" y="78.7" transform="rotate(-90 171.2 78.7)">2</text>
<text x="179.3" y="82.5">4</text>
<text x="94.2" y="85.1">1</text>
<text x="94.2" y="87.6">2</text>
<text x="162.8" y="87.6">5</text>
<text x="162.8" y="85.1">6</text>
<text x="179.3" y="87.6">3</text>
<text x="179.3" y="85.1">8</text>
<text x="49.4" y="90.2">21</text>
<text x="49.8" y="95.2">3</text>
<text x="49.8" y="92.7">5</text>
<text x="93.8" y="92.7">10</text>
<text x="93.8" y="95.2">11</text>
<text x="94.2" y="90.2">9</text>
<text x="171.2" y="92.7" transform="rotate(-90 171.2 92.7)">1</text>
</g>
<g font-size="1.4" fill="#008484">
<text x="53.1" y="37.6">VCC</text>
<text x="53.1" y="40.1">VCC</text>
<text x="75" y="37.6">(PCINT0/CLKO/ICP1)PB0</text>
<text x="78.6" y="40.1">(PCINT1/OC1A)PB1</text>
<text x="53.1" y="45.2">AVCC</text>
<text x="74.6" y="45.2">(PCINT3/OC2A/MOSI)PB3</text>
<text x="76.4" y="42.7">(PCINT2/OC1B/SS)PB2</text>
<text x="79" y="47.7">(PCINT4/MISO)PB4</text>
<text x="239.1" y="47.7">U2</text>
<text x="53.1" y="52.8">AREF</text>
<text x="73" y="52.8">(PCINT6/XTAL1/TOSC1)PB6</text>
<text x="79.6" y="50.3">(PCINT5/SCK)PB5</text>
<text x="244.3" y="52.5" transform="rotate(-90 244.3 52.5)">VCC</text>
<text x="73" y="55.4">(PCINT7/XTAL2/TOSC2)PB7</text>
<text x="78.7" y="59.2">(PCINT8/ADC0)PC0</text>
<text x="239.8" y="54.1">SDA</text>
<text x="244.3" y="57.7" transform="rotate(-90 244.3 57.7)">GND</text>
<text x="77.9" y="64.3">(PCINT10/ADC2)PC2</text>
<text x="78.7" y="61.7">(PCINT9/ADC1)PC1</text>
<text x="241" y="60.4">ATSHA204A</text>
<text x="53.1" y="71.9">ADC6</text>
<text x="74.5" y="69.3">(PCINT12/SDA/ADC4)PC4</text>
<text x="74.7" y="71.9">(PCINT13/SCL/ADC5)PC5</text>
<text x="77.9" y="66.8">(PCINT11/ADC3)PC3</text>
<text x="53.1" y="74.4">ADC7</text>
<text x="77.1" y="74.4">(PCINT14/RESET)PC6</text>
<text x="78.7" y="83.3">(PCINT18/INT0)PD2</text>
<text x="78.8" y="78.2">(PCINT16/RXD)PD0</text>
<text x="79" y="80.8">(PCINT17/TXD)PD1</text>
<text x="166.1" y="83.3">MISO</text>
<text x="173.8" y="83.3">CSN</text>
<text x="74.4" y="85.8">(PCINT19/OC2B/INT1)PD3</text>
<text x="76.8" y="88.4">(PCINT20/XCK/T0)PD4</text>
<text x="166.1" y="88.4">SCK</text>
<text x="166.1" y="85.8">MOSI</text>
<text x="172" y="89.4" transform="rotate(-90 172 89.4)">GND</text>
<text x="172" y="84.3" transform="rotate(-90 172 84.3)">VCC</text>
<text x="174.3" y="85.8">IRQ</text>
<text x="174.8" y="88.4">CE</text>
<text x="53.1" y="93.5">GND</text>
<text x="53.1" y="90.9">GND</text>
<text x="74.2" y="93.5">(PCINT22/OC0A/AIN0)PD6</text>
<text x="75.8" y="90.9">(PCINT21/OC0B/T1)PD5</text>
<text x="53.1" y="96">GND</text>
<text x="78.6" y="96">(PCINT23/AIN1)PD7</text>
</g>
</svg>
